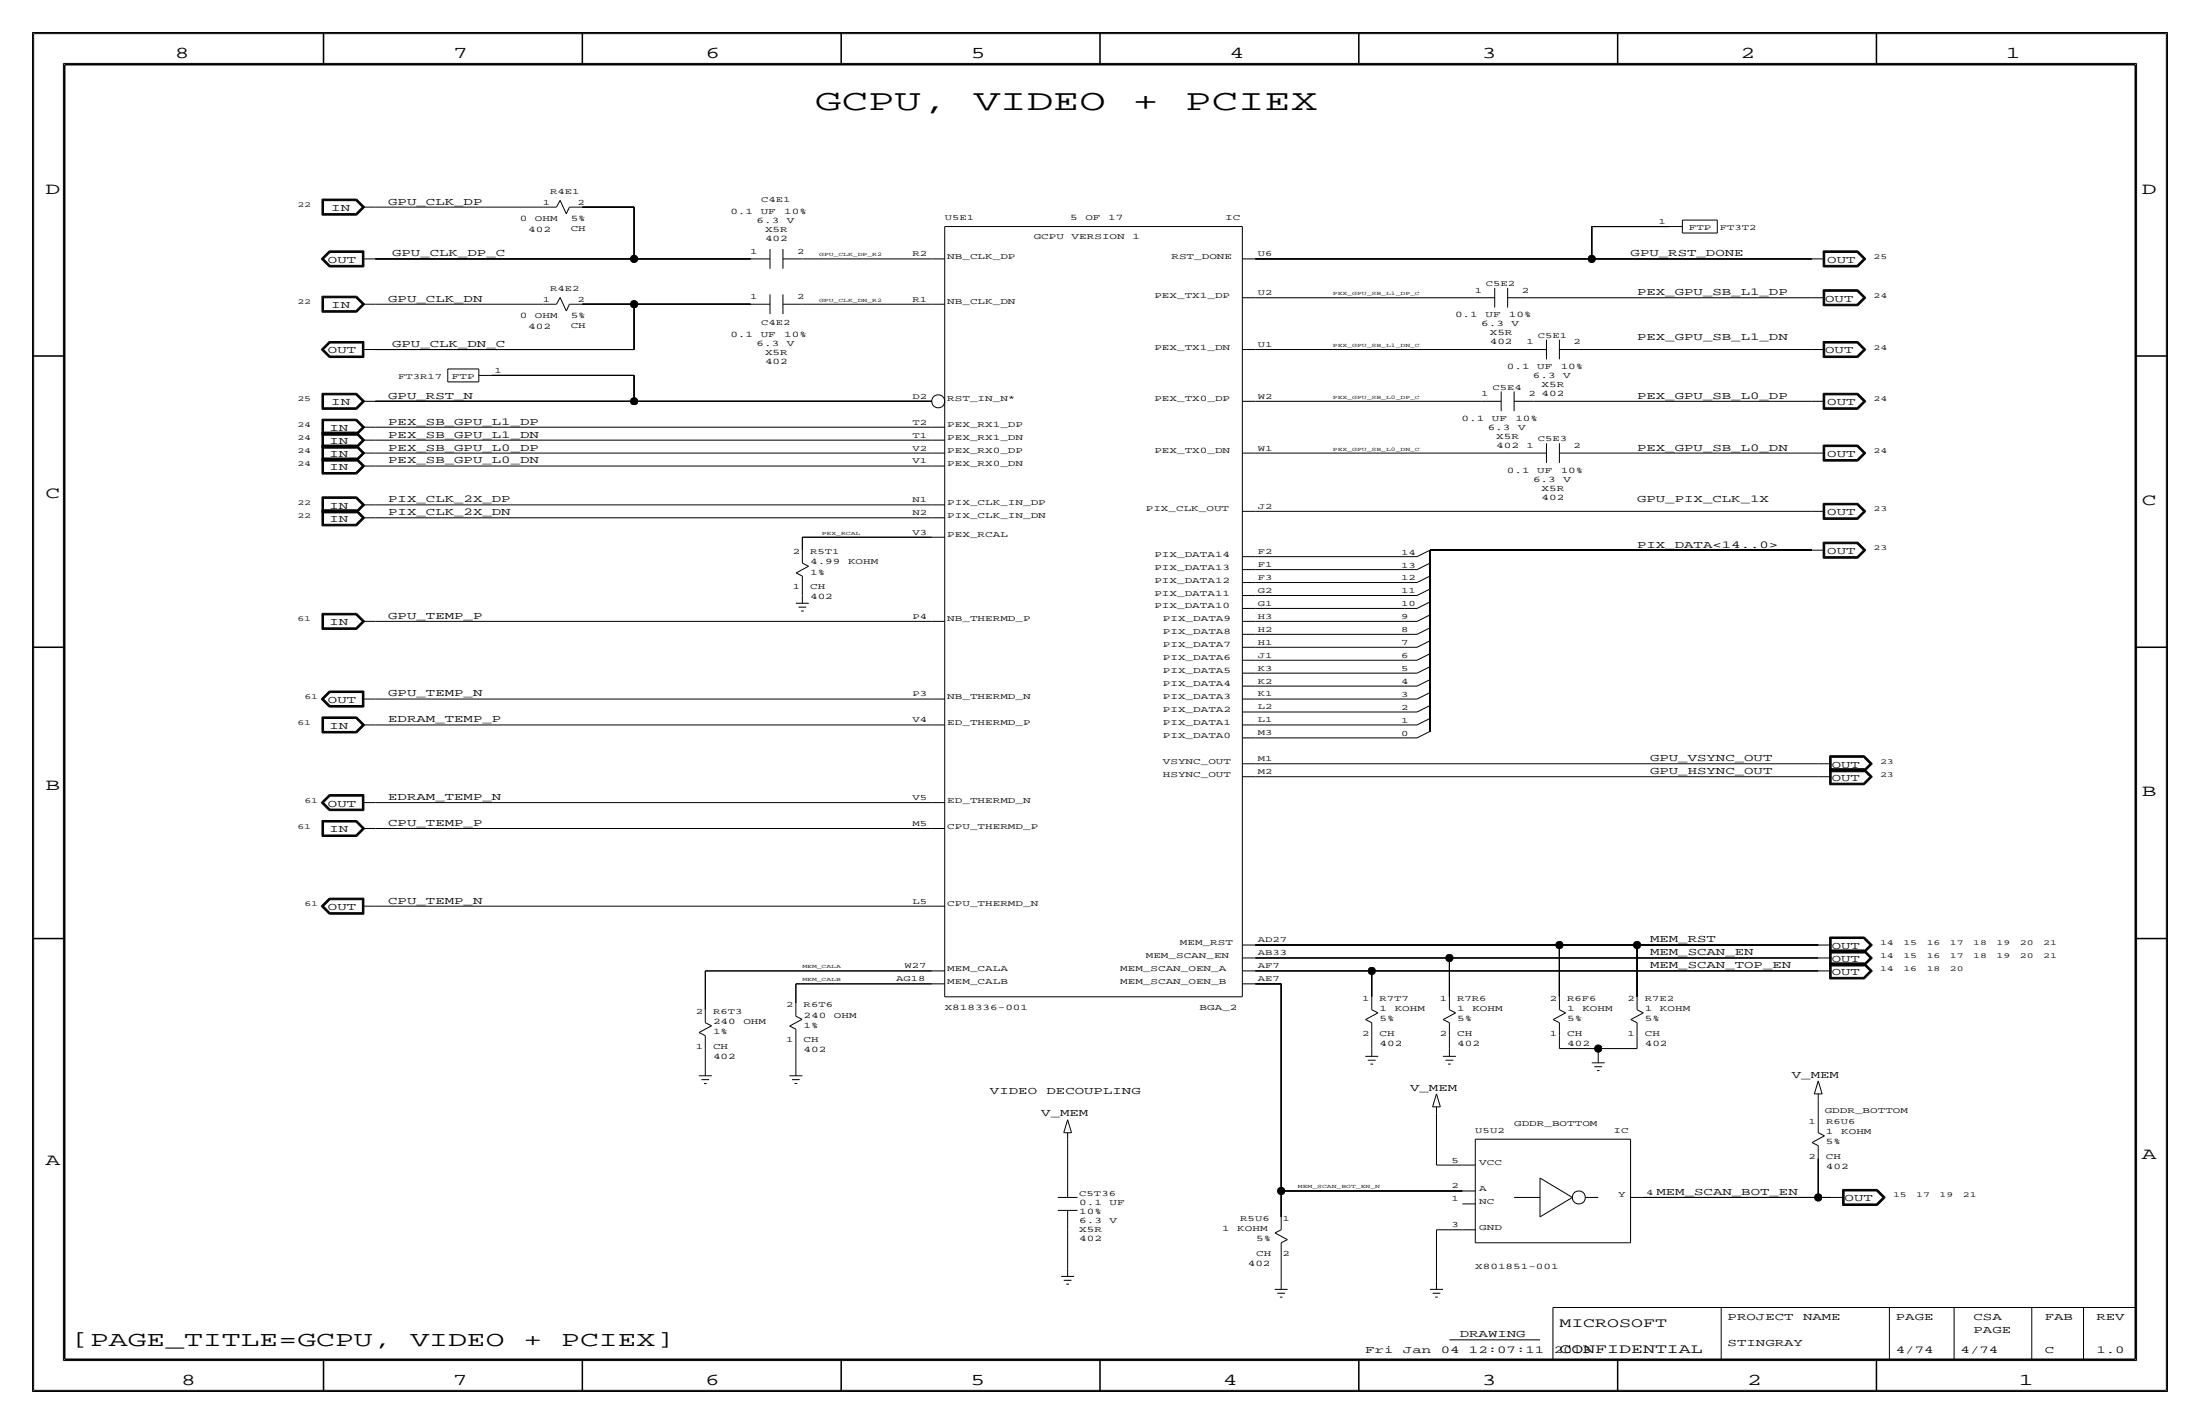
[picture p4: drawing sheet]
<svg xmlns="http://www.w3.org/2000/svg" width="432mm" height="279mm" viewBox="0 0 432 279" stroke-linecap="round" stroke-linejoin="round" font-family="sans-serif">
<!-- layer: Nets -->
<g fill="none" stroke="#000" stroke-width=".2">
<path d="M73.7 40.6h33zM73.7 59.7h33zM73.7 50.8h50.8zM114.3 40.6h10.2zM114.3 59.7h10.2zM124.5 50.8h22.8zM124.5 40.6v10.2zM124.5 59.7v8.9zM124.5 59.7h22.8zM157.5 59.7h25.4zM157.5 50.8h25.4zM246.4 50.8h66z"/>
<path d="M246.4 58.4h43.2zM299.7 58.4h55.9zM312.4 44.4v6.4zM312.4 44.4h15.3zM312.4 50.8h43.2zM73.7 68.6h50.8zM73.7 78.7h50.8zM96.5 73.7h28zM124.5 73.7v5zM124.5 78.7h58.4zM246.4 68.6h53.3zM246.4 78.7h44.4z"/>
<path d="M301 78.7h54.6zM309.9 68.6h45.7zM73.7 99.1h109.2zM73.7 86.4h109.2zM73.7 83.8h109.2zM73.7 88.9h109.2zM73.7 91.4h109.2zM246.4 88.9h53.3zM309.9 88.9h45.7zM73.7 101.6h109.2zM157.5 105.4h25.4zM157.5 105.4v2.5z"/>
<path d="M157.5 115.6v1.2zM246.4 100.3h109.2zM246.4 119.4h29.2zM246.4 111.8h29.2zM246.4 114.3h29.2zM246.4 116.8h29.2zM246.4 109.2h29.2zM73.7 137.2h109.2zM73.7 121.9h109.2zM246.4 139.7h29.2zM246.4 132.1h29.2zM246.4 134.6h29.2z"/>
<path d="M246.4 137.2h29.2zM246.4 121.9h29.2zM246.4 124.5h29.2zM246.4 127h29.2zM246.4 129.5h29.2zM73.7 142.2h109.2zM73.7 157.5h109.2zM246.4 149.9h110.5zM246.4 152.4h110.5zM246.4 142.2h29.2zM246.4 144.8h29.2zM73.7 177.8h109.2z"/>
<path d="M73.7 162.6h109.2zM138.4 190.5v7.6zM138.4 190.5h44.5zM156.2 193v3.8zM156.2 193h26.7zM246.4 185.4h59.7zM246.4 193h5.1zM246.4 188h38.1zM246.4 190.5h22.8zM251.5 193v40.7zM269.2 190.5v5.1zM269.2 190.5h87.7z"/>
<path d="M284.5 188h72.4zM284.5 188v7.6zM306.1 185.4h15.2zM306.1 185.4v10.2zM321.3 185.4h35.6zM321.3 185.4v10.2zM138.4 205.7v3.8zM156.2 204.5v5.1zM269.2 203.2v2.5zM281.9 218.4v10.2zM284.5 203.2v2.5zM306.1 203.2v2.5z"/>
<path d="M306.1 205.7h7.6zM313.7 205.7h7.6zM313.7 205.7v1.3zM321.3 203.2v2.5zM356.9 215.9v3.8zM209.5 223.5v7.6zM251.5 233.7h35.5zM251.5 233.7v5.1zM281.9 228.6h5.1zM322.6 234.9h34.3zM356.9 227.3v7.6zM356.9 234.9h2.5z"/>
<path d="M209.5 241.3v7.6zM251.5 246.4v5.1zM281.9 241.3v10.2zM281.9 241.3h5.1z"/>
</g>
<g fill="none" stroke="#000" stroke-width=".3">
<path d="M280.7 107.9h74.9zM280.7 107.9v2.6zM280.7 110.5v2.5zM280.7 113v2.6zM280.7 115.6v2.5zM280.7 118.1v2.6zM280.7 120.6v2.6zM280.7 123.2v2.5zM280.7 125.7v2.6zM280.7 128.3v2.5zM280.7 130.8v2.5zM280.7 133.3v2.6z"/>
<path d="M280.7 138.4v2.6zM280.7 135.9v2.5zM280.7 141v2.5z"/>
</g>
<g fill="#000" stroke="#000" stroke-width=".2">
<circle cx="124.5" cy="50.8" r=".72"/>
<circle cx="124.5" cy="59.7" r=".72"/>
<circle cx="312.4" cy="50.8" r=".72"/>
<circle cx="124.5" cy="78.7" r=".72"/>
<circle cx="269.2" cy="190.5" r=".72"/>
<circle cx="284.5" cy="188" r=".72"/>
<circle cx="306.1" cy="185.4" r=".72"/>
<circle cx="321.3" cy="185.4" r=".72"/>
<circle cx="313.7" cy="205.7" r=".72"/>
<circle cx="251.5" cy="233.7" r=".72"/>
<circle cx="356.9" cy="235" r=".72"/>
</g>
<!-- layer: Components -->
<g fill="none" stroke="#000" stroke-width=".2">
<path d="M63.2 39.1v3.1zM63.2 39.1h6.8zM63.3 39.2h6.7zM63.3 39.2v2.9zM63.4 39.3h6.5zM63.4 39.3v2.7zM63.5 39.4h6.3zM63.5 39.4v2.5zM69.9 39.4l1.2 1.2zM69.9 39.3l1.4 1.3zM70 39.2l1.4 1.4zM70 39.1l1.6 1.5z"/>
<path d="M109.9 39.3l1.3 2.7zM109.9 39.3l-.7 1.3zM63 50.8l1.6-1.6zM63 50.8l1.6 1.6zM63.2 50.8l1.5 1.5zM63.2 58.1v3.2zM63.2 42.2h6.8zM63.2 50.8l1.5-1.5zM63.2 58.1h6.8zM63.3 58.2h6.7zM63.3 58.2v3zM63.3 42.1h6.7z"/>
<path d="M63.3 50.8l1.4-1.4zM63.3 50.8l1.4 1.4zM63.4 58.3h6.5zM63.4 58.3v2.8zM63.4 42h6.5zM63.5 58.4h6.3zM63.5 58.4v2.6zM63.5 41.9h6.3zM63.5 50.8l1.3-1.3zM63.5 50.8l1.3 1.3zM64.6 49.2h6.8zM64.6 52.4h6.8z"/>
<path d="M64.7 52.3h6.6zM64.7 49.3h6.6zM64.7 49.4h6.5zM64.7 52.2h6.5zM64.8 49.5h6.3zM64.8 52.1h6.3zM69.8 41.9l1.3-1.3zM69.9 58.4l1.2 1.3zM69.9 42l1.4-1.4zM69.9 58.3l1.4 1.4zM70 42.1l1.4-1.5zM70 58.2l1.4 1.5z"/>
<path d="M70 58.1l1.6 1.6zM70 42.2l1.6-1.6zM71.1 59.7h2.6zM71.1 40.6h2.6zM71.1 50.8h2.6zM71.1 49.5v2.6zM71.2 49.4v2.8zM71.3 49.3v3zM71.4 49.2v3.2zM106.7 59.7h2.5zM106.7 40.6h2.5zM109.9 58.4l1.3 2.6z"/>
<path d="M109.9 58.4l-.7 1.3zM111.8 59.7l-.6 1.3zM111.8 40.6l-.6 1.4zM111.8 59.7h2.5zM111.8 40.6h2.5zM147.3 50.8h3.8zM147.3 59.7h3.8zM151.1 48.9v3.8zM151.1 57.8v3.8zM153.7 50.8h3.8zM153.7 48.9v3.8zM153.7 59.7h3.8z"/>
<path d="M153.7 57.8v3.8zM182.9 59.7h2.5zM182.9 50.8h2.5zM185.4 44.4h58.4zM185.4 44.4v151.2zM243.8 44.4v151.2zM243.8 58.4h2.6zM243.8 50.8h2.6zM289.6 58.4h3.8zM293.4 56.5v3.9zM295.9 58.4h3.8zM295.9 56.5v3.9z"/>
<path d="M327.7 44.4h2.5zM330.2 45.7h6.9zM330.2 43.2v2.5zM330.2 43.2h6.9zM337.1 43.2v2.5zM355.6 50.8h2.5zM355.6 58.4h2.5zM357.8 49.2h6.8zM357.8 56.8h6.8zM357.8 52.4h6.8zM357.8 49.2v3.2zM357.8 56.8v3.2z"/>
<path d="M357.8 60h6.8zM357.9 49.3v3zM357.9 52.3h6.7zM357.9 56.9v3zM357.9 59.9h6.7zM357.9 49.3h6.7zM357.9 56.9h6.7zM358 49.4v2.8zM358 52.2h6.5zM358 57v2.8zM358 59.8h6.5zM358 49.4h6.5z"/>
<path d="M358 57h6.5zM358.1 49.5h6.4zM358.1 57.2h6.4zM358.1 49.5v2.6zM358.1 52.1h6.4zM358.1 57.2v2.5zM358.1 59.7h6.4zM364.5 59.7l1.3-1.3zM364.5 49.5l1.3 1.3zM364.5 57.1l1.3 1.3zM364.5 49.4l1.4 1.4zM364.5 57l1.4 1.4z"/>
<path d="M364.5 52.2l1.4-1.4zM364.5 59.8l1.4-1.4zM364.6 52.3l1.5-1.5zM364.6 59.9l1.5-1.5zM364.6 49.3l1.5 1.5zM364.6 56.9l1.5 1.5zM364.6 49.2l1.6 1.6zM364.6 56.8l1.6 1.6zM364.6 52.4l1.6-1.6zM364.6 60l1.6-1.6zM365.8 50.8l-1.3 1.3zM63 68.6l1.6-1.6z"/>
<path d="M63 68.6l1.6 1.6zM63.2 68.6l1.5 1.5zM63.2 77.2v3.1zM63.2 61.3h6.8zM63.2 68.6l1.5-1.5zM63.2 77.2h6.8zM63.3 77.3h6.7zM63.3 77.3v2.9zM63.3 61.2h6.7zM63.3 68.6l1.4-1.4zM63.3 68.6l1.4 1.4zM63.4 77.4h6.5z"/>
<path d="M63.4 77.4v2.7zM63.4 61.1h6.5zM63.5 77.5h6.3zM63.5 77.5v2.5zM63.5 61h6.3zM63.5 68.6l1.3-1.3zM63.5 68.6l1.3 1.2zM64.6 67h6.8zM64.6 70.2h6.8zM64.7 70.1h6.6zM64.7 67.1h6.6zM64.7 67.2h6.5z"/>
<path d="M64.7 70h6.5zM64.8 67.3h6.3zM64.8 69.8h6.3zM69.8 61l1.3-1.3zM69.9 77.5l1.2 1.2zM69.9 61.1l1.4-1.4zM69.9 77.4l1.4 1.3zM70 61.2l1.4-1.5zM70 77.3l1.4 1.4zM70 77.2l1.6 1.5zM70 61.3l1.6-1.6zM71.1 78.7h2.6z"/>
<path d="M71.1 68.6h2.6zM71.1 67.3v2.5zM71.2 67.2v2.8zM71.3 67.1v3zM71.4 67v3.2zM87.9 74.9h6.1zM87.9 72.4v2.5zM87.9 72.4h6.1zM94 72.4v2.5zM94 73.7h2.5zM243.8 78.7h2.6zM243.8 68.6h2.6z"/>
<path d="M290.8 78.7h3.8zM294.6 76.8v3.9zM297.2 78.7h3.8zM297.2 76.8v3.9zM299.7 68.6h3.8zM303.5 66.6v3.9zM306.1 68.6h3.8zM306.1 66.6v3.9zM355.6 68.6h2.5zM355.6 78.7h2.5zM357.8 67h6.8zM357.8 77.2h6.8z"/>
<path d="M357.8 67v3.2zM357.8 70.2h6.8zM357.8 77.2v3.1zM357.9 67.1v3zM357.9 70.1h6.7zM357.9 77.3v2.9zM357.9 67.1h6.7zM357.9 77.3h6.7zM358 67.2v2.8zM358 70h6.5zM358 77.4v2.7zM358 67.2h6.5z"/>
<path d="M358 77.4h6.5zM358.1 67.3h6.4zM358.1 77.5h6.4zM358.1 67.3v2.5zM358.1 69.8h6.4zM358.1 77.5v2.5zM364.5 67.3l1.3 1.3zM364.5 77.5l1.3 1.2zM364.5 67.2l1.4 1.4zM364.5 77.4l1.4 1.3zM364.5 70l1.4-1.4zM364.6 70.1l1.5-1.5z"/>
<path d="M364.6 67.1l1.5 1.5zM364.6 77.3l1.5 1.4zM364.6 67l1.6 1.6zM364.6 77.2l1.6 1.5zM364.6 70.2l1.6-1.6zM365.8 68.6l-1.3 1.2zM365.8 78.7l-1.3 1.3zM63.2 89.9v3.1zM63.2 93h6.8zM63.2 87.3v3.2zM63.2 90.5h6.8zM63.2 82.2v3.2z"/>
<path d="M63.2 85.4h6.8zM63.2 84.8v3.1zM63.2 87.9h6.8zM63.2 80.3h6.8zM63.2 97.5v3.1zM63.2 89.9h6.8zM63.2 87.3h6.8zM63.2 82.2h6.8zM63.2 84.8h6.8zM63.2 97.5h6.8zM63.3 90h6.7zM63.3 87.4h6.7z"/>
<path d="M63.3 82.3h6.7zM63.3 84.9h6.7zM63.3 97.6h6.7zM63.3 90v2.9zM63.3 92.9h6.7zM63.3 87.4v3zM63.3 90.4h6.7zM63.3 82.3v3zM63.3 85.3h6.7zM63.3 84.9v2.9zM63.3 87.8h6.7zM63.3 80.2h6.7z"/>
<path d="M63.3 97.6v2.9zM63.4 90.1h6.5zM63.4 87.5h6.5zM63.4 82.4h6.5zM63.4 85h6.5zM63.4 97.7h6.5zM63.4 90.1v2.7zM63.4 92.8h6.5zM63.4 87.5v2.8zM63.4 90.3h6.5zM63.4 82.4v2.8zM63.4 85.2h6.5z"/>
<path d="M63.4 85v2.7zM63.4 87.7h6.5zM63.4 80.1h6.5zM63.4 97.7v2.7zM63.5 90.2h6.3zM63.5 90.2v2.5zM63.5 92.7h6.3zM63.5 87.6h6.3zM63.5 87.6v2.6zM63.5 82.5h6.3zM63.5 82.5v2.6zM63.5 85.1h6.3z"/>
<path d="M63.5 85.1v2.5zM63.5 80h6.3zM63.5 97.8h6.3zM63.5 97.8v2.5zM69.8 92.7l1.3-1.3zM69.8 90.2l1.3-1.3zM69.8 85.1l1.3-1.3zM69.8 87.6l1.3-1.2zM69.8 80l1.3-1.3zM69.9 90.2l1.2 1.2zM69.9 87.6l1.2 1.3zM69.9 82.5l1.2 1.3z"/>
<path d="M69.9 85.1l1.2 1.3zM69.9 97.8l1.2 1.3zM69.9 92.8l1.4-1.4zM69.9 90.3l1.4-1.4zM69.9 85.2l1.4-1.4zM69.9 87.7l1.4-1.3zM69.9 80.1l1.4-1.4zM69.9 90.1l1.4 1.3zM69.9 87.5l1.4 1.4zM69.9 82.4l1.4 1.4zM69.9 85l1.4 1.4zM69.9 97.7l1.4 1.4z"/>
<path d="M70 92.9l1.4-1.5zM70 90.4l1.4-1.5zM70 85.3l1.4-1.5zM70 87.8l1.4-1.4zM70 80.2l1.4-1.5zM70 90l1.4 1.4zM70 87.4l1.4 1.5zM70 82.3l1.4 1.5zM70 84.9l1.4 1.5zM70 97.6l1.4 1.5zM70 89.9l1.6 1.5zM70 87.3l1.6 1.6z"/>
<path d="M70 82.2l1.6 1.6zM70 84.8l1.6 1.6zM70 97.5l1.6 1.6zM70 93l1.6-1.6zM70 90.5l1.6-1.6zM70 85.4l1.6-1.6zM70 87.9l1.6-1.5zM70 80.3l1.6-1.6zM71.1 91.4h2.6zM71.1 88.9h2.6zM71.1 83.8h2.6zM71.1 86.4h2.6z"/>
<path d="M71.1 99.1h2.6zM182.9 99.1h2.5zM182.9 91.4h2.5zM182.9 88.9h2.5zM182.9 86.4h2.5zM182.9 83.8h2.5zM243.8 88.9h2.6zM299.7 88.9h3.8zM303.5 87v3.8zM306.1 88.9h3.8zM306.1 87v3.8zM355.6 88.9h2.5z"/>
<path d="M357.8 98.8h6.8zM357.8 87.3h6.8zM357.8 98.8v3.1zM357.8 90.5h6.8zM357.8 87.3v3.2zM357.8 80.3h6.8zM357.9 98.9v2.9zM357.9 87.4v3zM357.9 90.4h6.7zM357.9 80.2h6.7zM357.9 98.9h6.7zM357.9 87.4h6.7z"/>
<path d="M358 99v2.7zM358 87.5v2.8zM358 90.3h6.5zM358 80.1h6.5zM358 99h6.5zM358 87.5h6.5zM358.1 99.1h6.4zM358.1 87.6h6.4zM358.1 99.1v2.5zM358.1 87.6v2.6zM358.1 90.2h6.4zM358.1 80h6.4z"/>
<path d="M364.5 99.1l1.3 1.2zM364.5 87.6l1.3 1.3zM364.5 99l1.4 1.3zM364.5 87.5l1.4 1.4zM364.5 90.3l1.4-1.4zM364.5 80.1l1.4-1.4zM364.6 90.4l1.5-1.5zM364.6 80.2l1.5-1.5zM364.6 98.9l1.5 1.4zM364.6 87.4l1.5 1.5zM364.6 98.8l1.6 1.5zM364.6 87.3l1.6 1.6z"/>
<path d="M364.6 90.5l1.6-1.6zM364.6 80.3l1.6-1.6zM365.8 88.9l-1.3 1.3zM63.2 100v3.2zM63.2 103.2h6.8zM63.2 100.6h6.8zM63.2 100h6.8zM63.3 100.1h6.7zM63.3 100.1v3zM63.3 103.1h6.7zM63.3 100.5h6.7zM63.4 100.2h6.5z"/>
<path d="M63.4 100.2v2.8zM63.4 103h6.5zM63.4 100.4h6.5zM63.5 100.3h6.3zM63.5 100.3v2.6zM63.5 102.9h6.3zM69.8 102.9l1.3-1.3zM69.8 100.3l1.3-1.2zM69.9 100.3l1.2 1.3zM69.9 103l1.4-1.4zM69.9 100.4l1.4-1.3zM69.9 100.2l1.4 1.4z"/>
<path d="M70 103.1l1.4-1.5zM70 100.5l1.4-1.4zM70 100.1l1.4 1.5zM70 100l1.6 1.6zM70 103.2l1.6-1.6zM70 100.6l1.6-1.5zM71.1 101.6h2.6zM156.2 118.4h2.6zM156.3 112.4l2.4-1.3zM156.3 112.4l1.2 .6zM156.7 119.1h1.5zM157.2 119.9h.5z"/>
<path d="M157.5 116.8v1.6zM157.5 107.9v2.6zM157.5 113v2.6zM157.5 110.5l1.2 .6zM182.9 105.4h2.5zM182.9 101.6h2.5zM243.8 119.4h2.6zM243.8 116.8h2.6zM243.8 114.3h2.6zM243.8 111.8h2.6zM243.8 109.2h2.6zM243.8 100.3h2.6z"/>
<path d="M275.6 119.4h2.5zM275.6 114.3h2.5zM275.6 116.8h2.5zM275.6 109.2h2.5zM275.6 111.8h2.5zM278.1 119.4l2.6-1.3zM278.1 114.3l2.6-1.3zM278.1 116.8l2.6-1.2zM278.1 109.2l2.6-1.2zM278.1 111.8l2.6-1.3zM355.6 107.9h2.5zM355.6 100.3h2.5z"/>
<path d="M357.8 106.4h6.8zM357.8 109.5h6.8zM357.8 106.4v3.1zM357.8 101.9h6.8zM357.9 106.5v2.9zM357.9 109.4h6.7zM357.9 101.8h6.7zM357.9 106.5h6.7zM358 106.6v2.7zM358 109.3h6.5zM358 101.7h6.5zM358 106.6h6.5z"/>
<path d="M358.1 106.7h6.4zM358.1 106.7v2.5zM358.1 109.2h6.4zM358.1 101.6h6.4zM364.5 106.7l1.3 1.2zM364.5 106.6l1.4 1.3zM364.5 109.3l1.4-1.3zM364.5 101.7l1.4-1.4zM364.6 109.4l1.5-1.5zM364.6 101.8l1.5-1.5zM364.6 106.5l1.5 1.4zM364.6 106.4l1.6 1.5z"/>
<path d="M364.6 109.5l1.6-1.6zM364.6 101.9l1.6-1.6zM365.8 108l-1.3 1.2zM365.8 100.3l-1.3 1.3zM63 137.2l1.6-1.6zM63 137.2l1.6 1.5zM63.2 137.2l1.5 1.4zM63.2 137.2l1.5-1.5zM63.2 120.3v3.2zM63.2 123.5h6.8zM63.2 120.3h6.8zM63.3 120.4h6.7z"/>
<path d="M63.3 120.4v3zM63.3 123.4h6.7zM63.3 137.2l1.4-1.4zM63.3 137.2l1.4 1.3zM63.4 120.5h6.5zM63.4 120.5v2.8zM63.4 123.3h6.5zM63.5 137.2l1.3-1.3zM63.5 120.7h6.3zM63.5 120.7v2.5zM63.5 123.2h6.3zM63.5 137.2l1.3 1.2z"/>
<path d="M64.6 135.6h6.8zM64.6 138.7h6.8zM64.7 138.6h6.6zM64.7 135.7h6.6zM64.7 135.8h6.5zM64.7 138.5h6.5zM64.8 135.9h6.3zM64.8 138.4h6.3zM69.8 123.2l1.3-1.3zM69.9 120.7l1.2 1.2zM69.9 123.3l1.4-1.4zM69.9 120.5l1.4 1.4z"/>
<path d="M70 123.4l1.4-1.5zM70 120.4l1.4 1.5zM70 120.3l1.6 1.6zM70 123.5l1.6-1.6zM71.1 137.2h2.6zM71.1 121.9h2.6zM71.1 135.9v2.5zM71.2 135.8v2.7zM71.3 135.7v2.9zM71.4 135.6v3.1zM182.9 121.9h2.5zM182.9 137.2h2.5z"/>
<path d="M243.8 139.7h2.6zM243.8 137.2h2.6zM243.8 132.1h2.6zM243.8 134.6h2.6zM243.8 129.5h2.6zM243.8 127h2.6zM243.8 124.5h2.6zM243.8 121.9h2.6zM275.6 139.7h2.5zM275.6 137.2h2.5zM275.6 134.6h2.5zM275.6 129.5h2.5z"/>
<path d="M275.6 132.1h2.5zM275.6 127h2.5zM275.6 124.5h2.5zM275.6 121.9h2.5zM278.1 139.7l2.6-1.3zM278.1 137.2l2.6-1.3zM278.1 134.6l2.6-1.2zM278.1 129.5l2.6-1.2zM278.1 132.1l2.6-1.3zM278.1 127l2.6-1.3zM278.1 124.5l2.6-1.3zM278.1 121.9l2.6-1.2z"/>
<path d="M63 157.5l1.6-1.6zM63 157.5l1.6 1.6zM63.2 157.5l1.5 1.5zM63.2 157.5l1.5-1.5zM63.2 140.7v3.1zM63.2 143.8h6.8zM63.2 140.7h6.8zM63.3 140.8h6.7zM63.3 140.8v2.9zM63.3 143.7h6.7zM63.3 157.5l1.4-1.4zM63.3 157.5l1.4 1.4z"/>
<path d="M63.4 140.9h6.5zM63.4 140.9v2.7zM63.4 143.6h6.5zM63.5 157.5l1.3-1.3zM63.5 141h6.3zM63.5 141v2.5zM63.5 143.5h6.3zM63.5 157.5l1.3 1.3zM64.6 155.9h6.8zM64.6 159.1h6.8zM64.7 159h6.6zM64.7 156h6.6z"/>
<path d="M64.7 156.1h6.5zM64.7 158.9h6.5zM64.8 156.2h6.3zM64.8 158.8h6.3zM69.8 143.5l1.3-1.3zM69.9 141l1.2 1.2zM69.9 143.6l1.4-1.4zM69.9 140.9l1.4 1.3zM70 143.7l1.4-1.5zM70 140.8l1.4 1.4zM70 140.7l1.6 1.5zM70 143.8l1.6-1.6z"/>
<path d="M71.1 157.5h2.6zM71.1 142.2h2.6zM71.1 156.2v2.6zM71.2 156.1v2.8zM71.3 156v3zM71.4 155.9v3.2zM182.9 157.5h2.5zM182.9 142.2h2.5zM243.8 152.4h2.6zM243.8 149.9h2.6zM243.8 144.8h2.6zM243.8 142.2h2.6z"/>
<path d="M275.6 142.2h2.5zM275.6 144.8h2.5zM278.1 142.2l2.6-1.2zM278.1 144.8l2.6-1.3zM356.9 152.4h2.5zM356.9 149.9h2.5zM359.1 150.8h6.8zM359.1 148.3h6.8zM359.1 150.8v3.2zM359.1 154h6.8zM359.1 148.3v3.1zM359.1 151.4h6.8z"/>
<path d="M359.2 150.9v3zM359.2 153.9h6.7zM359.2 148.4v2.9zM359.2 151.3h6.7zM359.2 150.9h6.7zM359.2 148.4h6.7zM359.3 151v2.8zM359.3 153.8h6.5zM359.3 148.5v2.7zM359.3 151.2h6.5zM359.3 151h6.5zM359.3 148.5h6.5z"/>
<path d="M359.4 151.1v2.6zM359.4 153.7h6.4zM359.4 148.6v2.5zM359.4 151.1h6.4zM359.4 148.6h6.4zM365.8 151.1l1.2 1.3zM365.8 148.6l1.2 1.3zM365.8 151.1l1.2-1.2zM365.8 153.8l1.4-1.4zM365.8 151.2l1.4-1.3zM365.8 151l1.4 1.4zM365.8 148.5l1.4 1.4z"/>
<path d="M365.9 153.9l1.4-1.5zM365.9 151.3l1.4-1.4zM365.9 150.9l1.4 1.5zM365.9 148.4l1.4 1.5zM365.9 154l1.6-1.6zM365.9 151.4l1.6-1.5zM365.9 150.8l1.6 1.6zM365.9 148.3l1.6 1.6zM367 152.4l-1.2 1.3zM63 177.8l1.6 1.6zM63.2 177.8l1.5 1.5zM63.2 161v3.1z"/>
<path d="M63.2 164.1h6.8zM63.2 177.8l1.5-1.5zM63.2 161h6.8zM63.3 161.1h6.7zM63.3 161.1v2.9zM63.3 164h6.7zM63.3 177.8l1.4-1.4zM63.3 177.8l1.4 1.4zM63.4 161.2h6.5zM63.4 161.2v2.7zM63.4 163.9h6.5zM63.5 161.3h6.3z"/>
<path d="M63.5 161.3v2.5zM63.5 163.8h6.3zM63.5 177.8l1.3 1.3zM64.6 176.2l-1.6 1.6zM64.6 176.2h6.8zM64.6 179.4h6.8zM64.7 179.3h6.6zM64.7 176.3h6.6zM64.7 176.4h6.5zM64.7 179.2h6.5zM64.8 176.5l-1.3 1.3zM64.8 176.5h6.3z"/>
<path d="M64.8 179.1h6.3zM69.8 163.8l1.3-1.2zM69.9 161.3l1.2 1.3zM69.9 163.9l1.4-1.3zM69.9 161.2l1.4 1.4zM70 164l1.4-1.4zM70 161.1l1.4 1.5zM70 161l1.6 1.6zM70 164.1l1.6-1.5zM71.1 162.6h2.6zM71.1 177.8h2.6zM71.1 176.5v2.6z"/>
<path d="M71.2 176.4v2.8zM71.3 176.3v3zM71.4 176.2v3.2zM182.9 162.6h2.5zM182.9 177.8h2.5zM138.4 198.1v2.6zM156.2 196.8v2.6zM156.2 199.4l1.2 .6zM182.9 190.5h2.5zM182.9 193h2.5zM185.4 195.6h58.4zM243.8 193h2.6z"/>
<path d="M243.8 190.5h2.6zM243.8 188h2.6zM243.8 185.4h2.6zM269.2 195.6v2.5zM269.2 198.1l1.3 .6zM284.5 195.6v2.5zM284.5 198.1l1.2 .6zM306.1 195.6v2.5zM306.1 198.1l1.2 .6zM321.3 195.6v2.5zM321.3 198.1l1.2 .6zM356.9 190.5h2.5z"/>
<path d="M356.9 188h2.5zM356.9 185.4h2.5zM359.1 188.9h6.8zM359.1 186.4h6.8zM359.1 183.8h6.8zM359.1 188.9v3.2zM359.1 192.1h6.8zM359.1 186.4v3.1zM359.1 189.5h6.8zM359.1 183.8v3.2zM359.1 187h6.8zM359.2 189v3z"/>
<path d="M359.2 192h6.7zM359.2 186.5v2.9zM359.2 189.4h6.7zM359.2 183.9v3zM359.2 186.9h6.7zM359.2 189h6.7zM359.2 186.5h6.7zM359.2 183.9h6.7zM359.3 189.1v2.8zM359.3 191.9h6.5zM359.3 186.6v2.7zM359.3 189.3h6.5z"/>
<path d="M359.3 184v2.8zM359.3 186.8h6.5zM359.3 189.1h6.5zM359.3 186.6h6.5zM359.3 184h6.5zM359.4 189.2v2.6zM359.4 191.8h6.4zM359.4 186.7v2.5zM359.4 189.2h6.4zM359.4 184.1v2.6zM359.4 186.7h6.4zM359.4 184.1h6.4z"/>
<path d="M365.8 189.2l1.2 1.3zM365.8 186.7l1.2 1.3zM365.8 184.2l1.2 1.2zM365.8 191.8l1.2-1.3zM365.8 189.2l1.2-1.2zM365.8 191.9l1.4-1.4zM365.8 189.3l1.4-1.3zM365.8 186.8l1.4-1.4zM365.8 189.1l1.4 1.4zM365.8 186.6l1.4 1.4zM365.8 184l1.4 1.4zM365.9 192l1.4-1.5z"/>
<path d="M365.9 189.4l1.4-1.4zM365.9 186.9l1.4-1.5zM365.9 189l1.4 1.5zM365.9 186.5l1.4 1.5zM365.9 183.9l1.4 1.5zM365.9 192.1l1.6-1.6zM365.9 189.5l1.6-1.5zM365.9 187l1.6-1.6zM365.9 188.9l1.6 1.6zM365.9 186.4l1.6 1.6zM365.9 183.8l1.6 1.6zM367 185.4l-1.2 1.3z"/>
<path d="M137.2 211.1h2.5zM137.2 202.6l2.4-1.3zM137.2 202.6l1.2 .6zM137.7 211.8h1.5zM138.2 212.6h.5zM138.4 209.5v1.6zM138.4 203.2v2.5zM138.4 200.7l1.2 .6zM154.9 211.1h2.6zM155 201.3l2.4-1.3zM155 201.3l1.2 .6zM155.4 211.8h1.6z"/>
<path d="M156 212.6h.5zM156.2 209.5v1.6zM156.2 201.9v2.6zM209.5 219.7l-.7 2.5zM209.5 219.7l.8 2.6zM268 207.3h2.5zM268 200.1l2.5-1.4zM268 200.1l1.2 .6zM268.5 208h1.5zM269 208.8h.5zM269.2 205.7v1.6zM269.2 200.7v2.5z"/>
<path d="M281.2 217.2h1.5zM281.9 214.6l-.7 2.6zM281.9 217.2v1.2zM281.9 214.6l.8 2.6zM283.2 207.3h2.5zM283.3 200.1l1.2 .6zM283.3 200.1l2.4-1.4zM283.7 208h1.5zM284.2 208.8h.5zM284.5 205.7v1.6zM284.5 200.7v2.5zM304.9 200.1l1.2 .6z"/>
<path d="M304.9 200.1l2.4-1.4zM306.1 200.7v2.5zM312.4 208.5h2.6zM312.9 209.3h1.6zM313.4 210.1h.5zM313.7 207v1.5zM320.1 200.1l2.4-1.4zM320.1 200.1l1.2 .6zM321.3 200.7v2.5zM356.1 214.6h1.5zM356.9 214.6v1.3zM356.9 212.1l.7 2.5z"/>
<path d="M356.9 219.7v2.5zM356.9 212.1l-.8 2.5zM207.6 234.9h3.9zM207.6 237.5h3.9zM208.8 222.2h1.5zM209.5 222.2v1.3zM209.5 231.1v3.8zM209.5 237.5v3.8zM251.5 238.8v2.5zM287 236.2h2.6zM287 233.7h2.6zM287 228.6h2.6z"/>
<path d="M289.6 223.5v20.3zM289.6 223.5h30.4zM297.2 234.9h5.1zM302.3 231.1l6.3 3.8zM302.3 231.1v7.7zM302.3 238.8l6.3-3.8zM311.2 234.9h2.5zM320 223.5v20.3zM320 234.9h2.6zM355.7 224.2l1.2 .6zM355.7 224.2l2.4-1.3zM356.9 224.8v2.5z"/>
<path d="M356.9 222.2l1.2 .7zM359.4 234.9h2.5zM361.6 233.4v3.1zM361.6 236.5h6.9zM361.6 233.4h6.9zM361.7 233.5v2.9zM361.7 236.4h6.7zM361.7 233.5h6.7zM361.8 233.6v2.7zM361.8 236.3h6.6zM361.8 233.6h6.6zM361.9 233.7h6.4z"/>
<path d="M361.9 233.7v2.5zM361.9 236.2h6.4zM368.3 233.7l1.3 1.2zM368.3 236.2l1.3-1.2zM368.4 233.6l1.3 1.3zM368.4 236.3l1.3-1.3zM368.4 236.4l1.5-1.5zM368.4 233.5l1.5 1.4zM368.5 233.4l1.5 1.5zM368.5 236.5l1.5-1.5zM208.3 250.4h2.5zM208.8 251.2h1.5z"/>
<path d="M209.3 252h.5zM209.5 248.9v1.5zM250.2 253h2.5zM250.2 241.9l1.3-.6zM250.2 241.9l2.5 1.3zM250.7 253.7h1.5zM251.2 254.5h.5zM251.5 243.8l1.2-.6zM251.5 251.5v1.5zM251.5 243.8v2.6zM280.7 253h2.5zM281.2 253.7h1.5z"/>
<path d="M281.7 254.5h.5zM281.9 251.5v1.5zM287 241.3h2.6zM289.6 243.8h30.4zM284.5 262.9h17.8z"/>
<circle cx="184.1" cy="78.8" r="1.28"/>
<circle cx="309.9" cy="235" r="1.28"/>
</g>
<!-- layer: Page Border and Title Block -->
<g fill="none" stroke="#000" stroke-width=".3">
<path d="M6.3 6.3v266.7zM6.4 6.3h419zM12.7 12.7h406.4zM12.7 12.7v254zM63.5 6.3v6.4zM114.3 6.3v6.4zM165.1 6.3v6.4zM215.9 6.3v6.4zM266.7 6.3v6.4zM317.5 6.3v6.4zM368.3 6.3v6.4zM419.1 12.7v254z"/>
<path d="M425.4 6.3v266.7zM6.3 69.8h6.4zM419.1 69.8h6.3zM6.3 127h6.4zM419.1 127h6.3zM6.3 184.1h6.4zM419.1 184.1h6.3zM6.4 273h419zM12.7 266.7h406.4zM63.5 266.7v6.3zM114.3 266.7v6.3zM165.1 266.7v6.3z"/>
<path d="M215.9 266.7v6.3zM266.7 266.7v6.3zM317.5 266.7v6.3zM368.3 266.7v6.3z"/>
</g>
<g fill="none" stroke="#000" stroke-width=".2">
<path d="M6.6 6.6h418.6zM6.6 6.6v266.2zM12.4 12.4v254.6zM12.4 12.4h407zM419.4 12.4v254.6zM425.2 6.6v266.2zM304.8 256.5v10.2zM304.8 256.5h114.3zM337.8 256.5v10.2zM370.8 256.5v10.2zM383.5 256.5v10.2zM398.8 256.5v10.2z"/>
<path d="M408.9 256.5v10.2zM6.6 272.8h418.6zM12.4 267h407z"/>
</g>
<g font-size="5.8">
<text x="160" y="21.6">GCPU,</text>
<text x="191.1" y="21.6">VIDEO</text>
<text x="222.3" y="21.6">+</text>
<text x="232.6" y="21.6">PCIEX</text>
</g>
<g font-size="4.2">
<text x="14" y="264.2">[PAGE_TITLE=GCPU,</text>
<text x="80.6" y="264.2">VIDEO</text>
<text x="102.7" y="264.2">+</text>
<text x="110.1" y="264.2">PCIEX]</text>
</g>
<g font-size="3.3">
<text x="34.3" y="11.4">8</text>
<text x="88.9" y="11.4">7</text>
<text x="138.5" y="11.4">6</text>
<text x="190.5" y="11.4">5</text>
<text x="241.3" y="11.4">4</text>
<text x="290.8" y="11.4">3</text>
<text x="341.6" y="11.4">2</text>
<text x="393.7" y="11.4">1</text>
<text x="8.9" y="38.1">D</text>
<text x="420.4" y="38.1">D</text>
<text x="8.9" y="97.8">C</text>
<text x="420.4" y="99.1">C</text>
<text x="8.9" y="154.9">B</text>
<text x="420.4" y="156.2">B</text>
<text x="420.4" y="227.3">A</text>
<text x="8.9" y="228.6">A</text>
<text x="35.6" y="271.8">8</text>
<text x="88.9" y="271.8">7</text>
<text x="138.4" y="271.8">6</text>
<text x="190.5" y="271.8">5</text>
<text x="240" y="271.8">4</text>
<text x="290.8" y="271.8">3</text>
<text x="342.9" y="271.8">2</text>
<text x="396.2" y="271.8">1</text>
</g>
<g font-size="2.6">
<text x="306.1" y="260.4">MICROSOFT</text>
<text x="306.1" y="265.4">CONFIDENTIAL</text>
</g>
<g font-size="2.1">
<text x="65" y="41.4">IN</text>
<text x="76.2" y="40.1">GPU_CLK_DP</text>
<text x="64.4" y="51.6">OUT</text>
<text x="77" y="50.3">GPU_CLK_DP_C</text>
<text x="320" y="50.3">GPU_RST_DONE</text>
<text x="358.6" y="51.6">OUT</text>
<text x="76.2" y="59.2">GPU_CLK_DN</text>
<text x="321.3" y="57.9">PEX_GPU_SB_L1_DP</text>
<text x="358.2" y="59.2">OUT</text>
<text x="65" y="60.5">IN</text>
<text x="64.4" y="69.3">OUT</text>
<text x="77" y="68.1">GPU_CLK_DN_C</text>
<text x="321.3" y="66.8">PEX_GPU_SB_L1_DN</text>
<text x="358.2" y="69.3">OUT</text>
<text x="65" y="79.5">IN</text>
<text x="76.2" y="78.2">GPU_RST_N</text>
<text x="76.2" y="83.3">PEX_SB_GPU_L1_DP</text>
<text x="321.3" y="78.2">PEX_GPU_SB_L0_DP</text>
<text x="358.6" y="79.5">OUT</text>
<text x="64.7" y="89.7">IN</text>
<text x="64.7" y="84.6">IN</text>
<text x="64.7" y="87.1">IN</text>
<text x="76.2" y="85.9">PEX_SB_GPU_L1_DN</text>
<text x="76.2" y="88.4">PEX_SB_GPU_L0_DP</text>
<text x="321.3" y="88.4">PEX_GPU_SB_L0_DN</text>
<text x="358.6" y="89.7">OUT</text>
<text x="64.7" y="92.2">IN</text>
<text x="76.2" y="90.9">PEX_SB_GPU_L0_DN</text>
<text x="64.7" y="99.8">IN</text>
<text x="76.2" y="98.6">PIX_CLK_2X_DP</text>
<text x="76.2" y="101.1">PIX_CLK_2X_DN</text>
<text x="321.3" y="98.6">GPU_PIX_CLK_1X</text>
<text x="358.6" y="101.1">OUT</text>
<text x="64.7" y="102.4">IN</text>
<text x="321.3" y="107.4">PIX_DATA&lt;14..0&gt;</text>
<text x="358.6" y="108.7">OUT</text>
<text x="64.7" y="122.7">IN</text>
<text x="76.2" y="121.4">GPU_TEMP_P</text>
<text x="64.4" y="137.9">OUT</text>
<text x="76.2" y="136.7">GPU_TEMP_N</text>
<text x="64.7" y="143">IN</text>
<text x="76.2" y="141.7">EDRAM_TEMP_P</text>
<text x="323.9" y="149.4">GPU_VSYNC_OUT</text>
<text x="323.9" y="151.9">GPU_HSYNC_OUT</text>
<text x="359.5" y="153.2">OUT</text>
<text x="359.5" y="150.6">OUT</text>
<text x="64.4" y="158.2">OUT</text>
<text x="76.2" y="157">EDRAM_TEMP_N</text>
<text x="64.7" y="163.3">IN</text>
<text x="76.2" y="162.1">CPU_TEMP_P</text>
<text x="64.4" y="178.6">OUT</text>
<text x="76.2" y="177.3">CPU_TEMP_N</text>
<text x="323.8" y="184.9">MEM_RST</text>
<text x="323.8" y="187.5">MEM_SCAN_EN</text>
<text x="323.8" y="190">MEM_SCAN_TOP_EN</text>
<text x="359.5" y="191.3">OUT</text>
<text x="359.5" y="188.7">OUT</text>
<text x="359.5" y="186.2">OUT</text>
<text x="194.3" y="214.6">VIDEO</text>
<text x="205.4" y="214.6">DECOUPLING</text>
<text x="276.8" y="214">V_MEM</text>
<text x="351.7" y="211.4">V_MEM</text>
<text x="204.4" y="219">V_MEM</text>
<text x="325.1" y="234.4">MEM_SCAN_BOT_EN</text>
<text x="362.1" y="235.7">OUT</text>
<text x="286.5" y="262.4">DRAWING</text>
<text x="339.1" y="259.1">PROJECT</text>
<text x="353.9" y="259.1">NAME</text>
<text x="372.1" y="259.1">PAGE</text>
<text x="387.4" y="259.1">CSA</text>
<text x="387.4" y="261.6">PAGE</text>
<text x="401.3" y="259.1">FAB</text>
<text x="411.5" y="259.1">REV</text>
<text x="268" y="265.4">Fri</text>
<text x="275.4" y="265.4">Jan</text>
<text x="282.8" y="265.4">04</text>
<text x="288.3" y="265.4">12:07:11</text>
<text x="305" y="265.4">2013</text>
<text x="339.1" y="264.2">STINGRAY</text>
<text x="372.1" y="265.4">4/74</text>
<text x="384.8" y="265.4">4/74</text>
<text x="401.3" y="265.4">C</text>
<text x="411.5" y="265.4">1.0</text>
</g>
<g font-size="1.7">
<text x="143.4" y="41.9">0.1</text>
<text x="149.3" y="41.9">UF</text>
<text x="153.9" y="41.9">10%</text>
<text x="102" y="43.4">0</text>
<text x="103.7" y="45.5">402</text>
<text x="105" y="43.4">OHM</text>
<text x="112" y="45.4">CH</text>
<text x="112" y="43.4">5%</text>
<text x="148.5" y="43.7">6.3</text>
<text x="150.2" y="45.5">X5R</text>
<text x="150.2" y="47.2">402</text>
<text x="154.4" y="43.7">V</text>
<text x="202.9" y="47">GCPU</text>
<text x="210.1" y="43.2">5</text>
<text x="210.3" y="47">VERSION</text>
<text x="213" y="43.2">OF</text>
<text x="217.5" y="43.2">17</text>
<text x="222.2" y="47">1</text>
<text x="240.5" y="43.2">IC</text>
<text x="331.5" y="45.2">FTP</text>
<text x="185.9" y="50.8">NB_CLK_DP</text>
<text x="229.9" y="50.8">RST_DONE</text>
<text x="185.9" y="59.7">NB_CLK_DN</text>
<text x="226.6" y="58.4">PEX_TX1_DP</text>
<text x="102" y="62.5">0</text>
<text x="103.7" y="64.5">402</text>
<text x="105" y="62.5">OHM</text>
<text x="112" y="64.4">CH</text>
<text x="112" y="62.5">5%</text>
<text x="285.6" y="62.2">0.1</text>
<text x="290.7" y="64">6.3</text>
<text x="291.5" y="62.2">UF</text>
<text x="292.4" y="65.8">X5R</text>
<text x="296.2" y="62.2">10%</text>
<text x="296.7" y="64">V</text>
<text x="143.4" y="66">0.1</text>
<text x="148.5" y="67.8">6.3</text>
<text x="149.3" y="66">UF</text>
<text x="150.2" y="71.4">402</text>
<text x="150.2" y="69.6">X5R</text>
<text x="153.9" y="66">10%</text>
<text x="154.4" y="67.8">V</text>
<text x="226.6" y="68.6">PEX_TX1_DN</text>
<text x="292.4" y="67.6">402</text>
<text x="88.7" y="74.4">FTP</text>
<text x="295.8" y="72.4">0.1</text>
<text x="300.9" y="74.2">6.3</text>
<text x="301.7" y="72.4">UF</text>
<text x="302.6" y="75.9">X5R</text>
<text x="302.6" y="77.7">402</text>
<text x="306.3" y="72.4">10%</text>
<text x="306.8" y="74.2">V</text>
<text x="185.9" y="83.8">PEX_RX1_DP</text>
<text x="185.9" y="78.7">RST_IN_N*</text>
<text x="226.6" y="78.7">PEX_TX0_DP</text>
<text x="286.9" y="82.5">0.1</text>
<text x="292.8" y="82.5">UF</text>
<text x="297.4" y="82.5">10%</text>
<text x="185.9" y="88.9">PEX_RX0_DP</text>
<text x="185.9" y="86.4">PEX_RX1_DN</text>
<text x="226.6" y="88.9">PEX_TX0_DN</text>
<text x="292" y="84.3">6.3</text>
<text x="293.7" y="87.9">402</text>
<text x="293.7" y="86.1">X5R</text>
<text x="297.9" y="84.3">V</text>
<text x="185.9" y="91.4">PEX_RX0_DN</text>
<text x="295.8" y="92.7">0.1</text>
<text x="300.9" y="94.5">6.3</text>
<text x="301.7" y="92.7">UF</text>
<text x="306.3" y="92.7">10%</text>
<text x="306.8" y="94.5">V</text>
<text x="185.9" y="99.1">PIX_CLK_IN_DP</text>
<text x="185.9" y="101.6">PIX_CLK_IN_DN</text>
<text x="224.9" y="100.3">PIX_CLK_OUT</text>
<text x="302.6" y="98">402</text>
<text x="302.6" y="96.3">X5R</text>
<text x="185.9" y="105.4">PEX_RCAL</text>
<text x="159" y="110.7">4.99</text>
<text x="159" y="112.8">1%</text>
<text x="166.4" y="110.7">KOHM</text>
<text x="226.6" y="111.8">PIX_DATA13</text>
<text x="226.6" y="109.2">PIX_DATA14</text>
<text x="159" y="117.6">402</text>
<text x="159" y="115.6">CH</text>
<text x="226.6" y="119.4">PIX_DATA10</text>
<text x="226.6" y="116.8">PIX_DATA11</text>
<text x="226.6" y="114.3">PIX_DATA12</text>
<text x="185.9" y="121.9">NB_THERMD_P</text>
<text x="228.2" y="124.5">PIX_DATA8</text>
<text x="228.2" y="121.9">PIX_DATA9</text>
<text x="228.2" y="129.5">PIX_DATA6</text>
<text x="228.2" y="127">PIX_DATA7</text>
<text x="185.9" y="137.2">NB_THERMD_N</text>
<text x="228.2" y="137.2">PIX_DATA3</text>
<text x="228.2" y="132.1">PIX_DATA5</text>
<text x="228.2" y="134.6">PIX_DATA4</text>
<text x="185.9" y="142.2">ED_THERMD_P</text>
<text x="228.2" y="139.7">PIX_DATA2</text>
<text x="228.2" y="142.2">PIX_DATA1</text>
<text x="228.2" y="149.9">VSYNC_OUT</text>
<text x="228.2" y="144.8">PIX_DATA0</text>
<text x="228.2" y="152.4">HSYNC_OUT</text>
<text x="185.9" y="157.5">ED_THERMD_N</text>
<text x="185.9" y="162.6">CPU_THERMD_P</text>
<text x="185.9" y="177.8">CPU_THERMD_N</text>
<text x="231.6" y="185.4">MEM_RST</text>
<text x="185.9" y="190.5">MEM_CALA</text>
<text x="219.9" y="190.5">MEM_SCAN_OEN_A</text>
<text x="224.9" y="188">MEM_SCAN_EN</text>
<text x="185.9" y="193">MEM_CALB</text>
<text x="219.9" y="193">MEM_SCAN_OEN_B</text>
<text x="140" y="202.9">1%</text>
<text x="140" y="200.9">240</text>
<text x="145.9" y="200.9">OHM</text>
<text x="157.7" y="199.6">240</text>
<text x="157.7" y="201.7">1%</text>
<text x="163.7" y="199.6">OHM</text>
<text x="185.4" y="198.1">X818336-001</text>
<text x="235.5" y="198.1">BGA_2</text>
<text x="270.8" y="203.2">CH</text>
<text x="270.8" y="200.4">5%</text>
<text x="270.8" y="198.4">1</text>
<text x="273.7" y="198.4">KOHM</text>
<text x="286" y="200.4">5%</text>
<text x="286" y="203.2">CH</text>
<text x="286" y="198.4">1</text>
<text x="289" y="198.4">KOHM</text>
<text x="307.6" y="203.2">CH</text>
<text x="307.6" y="200.4">5%</text>
<text x="307.6" y="198.4">1</text>
<text x="310.6" y="198.4">KOHM</text>
<text x="322.8" y="200.4">5%</text>
<text x="322.8" y="203.2">CH</text>
<text x="322.8" y="198.4">1</text>
<text x="325.8" y="198.4">KOHM</text>
<text x="140" y="207.8">402</text>
<text x="140" y="205.7">CH</text>
<text x="157.7" y="206.5">402</text>
<text x="157.7" y="204.5">CH</text>
<text x="270.8" y="205.2">402</text>
<text x="286" y="205.2">402</text>
<text x="307.6" y="205.2">402</text>
<text x="322.8" y="205.2">402</text>
<text x="297.2" y="221">GDDR_BOTTOM</text>
<text x="358.1" y="218.4">GDDR_BOTTOM</text>
<text x="316.7" y="222.3">IC</text>
<text x="358.4" y="227.3">CH</text>
<text x="358.4" y="222.5">1</text>
<text x="358.4" y="224.5">5%</text>
<text x="361.4" y="222.5">KOHM</text>
<text x="290.3" y="233.7">A</text>
<text x="290.3" y="228.6">VCC</text>
<text x="358.4" y="229.4">402</text>
<text x="211.8" y="238.3">10%</text>
<text x="211.8" y="236.5">0.1</text>
<text x="217.8" y="236.5">UF</text>
<text x="290.3" y="236.2">NC</text>
<text x="317.6" y="235">Y</text>
<text x="211.8" y="240">6.3</text>
<text x="211.8" y="241.8">X5R</text>
<text x="211.8" y="243.6">402</text>
<text x="217.8" y="240">V</text>
<text x="239.9" y="241.6">1</text>
<text x="242.9" y="241.6">KOHM</text>
<text x="246.6" y="243.6">5%</text>
<text x="290.3" y="241.3">GND</text>
<text x="244.9" y="248.4">402</text>
<text x="246.6" y="246.4">CH</text>
<text x="289.6" y="248.9">X801851-001</text>
</g>
<g font-size="1.6">
<text x="106.5" y="40.1">1</text>
<text x="108" y="38.1">R4E1</text>
<text x="113.3" y="40.1">2</text>
<text x="149.4" y="39.6">C4E1</text>
<text x="185.4" y="43.2">U5E1</text>
<text x="325.5" y="43.9">1</text>
<text x="337.6" y="45.2">FT3T2</text>
<text x="147.2" y="49.8">1</text>
<text x="156.5" y="49.8">2</text>
<text x="179.1" y="50.3">R2</text>
<text x="246.9" y="50.3">U6</text>
<text x="106.5" y="59.2">1</text>
<text x="108" y="57.2">R4E2</text>
<text x="113.3" y="59.2">2</text>
<text x="147.2" y="58.7">1</text>
<text x="156.5" y="58.7">2</text>
<text x="179.1" y="59.2">R1</text>
<text x="246.9" y="57.9">U2</text>
<text x="289.5" y="57.4">1</text>
<text x="291.6" y="56.1">C5E2</text>
<text x="298.7" y="57.4">2</text>
<text x="149.4" y="63.8">C4E2</text>
<text x="246.9" y="68.1">U1</text>
<text x="299.6" y="67.6">1</text>
<text x="301.8" y="66.3">C5E1</text>
<text x="308.9" y="67.6">2</text>
<text x="78.1" y="74.4">FT3R17</text>
<text x="97" y="73.2">1</text>
<text x="290.7" y="77.7">1</text>
<text x="292.9" y="76.5">C5E4</text>
<text x="300" y="77.7">2</text>
<text x="179.1" y="78.2">D2</text>
<text x="179.1" y="83.3">T2</text>
<text x="246.9" y="78.2">W2</text>
<text x="179.1" y="85.9">T1</text>
<text x="179.1" y="88.4">V2</text>
<text x="246.9" y="88.4">W1</text>
<text x="299.6" y="87.9">1</text>
<text x="301.8" y="86.6">C5E3</text>
<text x="308.9" y="87.9">2</text>
<text x="179.1" y="90.9">V1</text>
<text x="179.1" y="98.6">N1</text>
<text x="179.1" y="101.1">N2</text>
<text x="246.9" y="99.8">J2</text>
<text x="179.1" y="104.9">V3</text>
<text x="155.6" y="108.7">2</text>
<text x="159" y="108.7">R5T1</text>
<text x="246.9" y="108.7">F2</text>
<text x="246.9" y="111.3">F1</text>
<text x="246.9" y="113.8">F3</text>
<text x="275" y="113.9">12</text>
<text x="275" y="108.8">14</text>
<text x="275" y="111.4">13</text>
<text x="155.6" y="115.6">1</text>
<text x="246.9" y="116.3">G2</text>
<text x="246.9" y="118.9">G1</text>
<text x="275" y="119">10</text>
<text x="275" y="116.4">11</text>
<text x="179.1" y="121.4">P4</text>
<text x="246.9" y="121.4">H3</text>
<text x="246.9" y="124">H2</text>
<text x="275" y="124.1">8</text>
<text x="275" y="121.5">9</text>
<text x="246.9" y="126.5">H1</text>
<text x="246.9" y="129">J1</text>
<text x="246.9" y="131.6">K3</text>
<text x="275" y="129.1">6</text>
<text x="275" y="131.7">5</text>
<text x="275" y="126.6">7</text>
<text x="179.1" y="136.7">P3</text>
<text x="246.9" y="134.1">K2</text>
<text x="246.9" y="136.7">K1</text>
<text x="275" y="136.8">3</text>
<text x="275" y="134.2">4</text>
<text x="179.1" y="141.7">V4</text>
<text x="246.9" y="139.2">L2</text>
<text x="246.9" y="141.7">L1</text>
<text x="275" y="141.8">1</text>
<text x="275" y="139.3">2</text>
<text x="246.9" y="149.4">M1</text>
<text x="246.9" y="144.3">M3</text>
<text x="275" y="144.4">0</text>
<text x="246.9" y="151.9">M2</text>
<text x="179.1" y="157">V5</text>
<text x="179.1" y="162.1">M5</text>
<text x="179.1" y="177.3">L5</text>
<text x="246.9" y="184.9">AD27</text>
<text x="177.5" y="190">W27</text>
<text x="246.9" y="190">AF7</text>
<text x="246.9" y="187.5">AB33</text>
<text x="154.3" y="197.6">2</text>
<text x="157.7" y="197.6">R6T6</text>
<text x="175.9" y="192.5">AG18</text>
<text x="246.9" y="192.5">AE7</text>
<text x="267.4" y="196.3">1</text>
<text x="270.8" y="196.3">R7T7</text>
<text x="282.6" y="196.3">1</text>
<text x="286" y="196.3">R7R6</text>
<text x="304.2" y="196.3">2</text>
<text x="307.6" y="196.3">R6F6</text>
<text x="319.4" y="196.3">2</text>
<text x="322.8" y="196.3">R7E2</text>
<text x="136.6" y="198.9">2</text>
<text x="140" y="198.9">R6T3</text>
<text x="267.4" y="203.2">2</text>
<text x="282.6" y="203.2">2</text>
<text x="304.2" y="203.2">1</text>
<text x="319.4" y="203.2">1</text>
<text x="136.6" y="205.7">1</text>
<text x="154.3" y="204.5">1</text>
<text x="355" y="220.5">1</text>
<text x="358.4" y="220.5">R6U6</text>
<text x="289.6" y="222.3">U5U2</text>
<text x="355" y="227.3">2</text>
<text x="284.9" y="228.1">5</text>
<text x="284.9" y="233.2">2</text>
<text x="211.8" y="234.7">C5T36</text>
<text x="243.4" y="239.5">R5U6</text>
<text x="251.7" y="239.5">1</text>
<text x="284.9" y="235.7">1</text>
<text x="323.1" y="234.4">4</text>
<text x="284.9" y="240.8">3</text>
<text x="251.7" y="246.4">2</text>
</g>
<g font-size="1.5">
<text x="58.4" y="40.6">22</text>
<text x="367.7" y="50.8">25</text>
<text x="58.4" y="59.7">22</text>
<text x="367.7" y="58.4">24</text>
<text x="367.7" y="68.6">24</text>
<text x="58.4" y="78.7">25</text>
<text x="58.4" y="83.8">24</text>
<text x="367.7" y="78.7">24</text>
<text x="58.4" y="86.4">24</text>
<text x="58.4" y="88.9">24</text>
<text x="367.7" y="88.9">24</text>
<text x="58.4" y="91.4">24</text>
<text x="58.4" y="99.1">22</text>
<text x="58.4" y="101.6">22</text>
<text x="367.7" y="100.3">23</text>
<text x="367.7" y="108">23</text>
<text x="58.4" y="121.9">61</text>
<text x="59.7" y="137.2">61</text>
<text x="58.4" y="142.2">61</text>
<text x="369" y="149.9">23</text>
<text x="369" y="152.4">23</text>
<text x="59.7" y="157.5">61</text>
<text x="58.4" y="162.6">61</text>
<text x="59.7" y="177.8">61</text>
<text x="369" y="185.4">14</text>
<text x="373.6" y="185.4">15</text>
<text x="378.2" y="185.4">16</text>
<text x="382.7" y="185.4">17</text>
<text x="387.3" y="185.4">18</text>
<text x="391.9" y="185.4">19</text>
<text x="396.4" y="185.4">20</text>
<text x="401" y="185.4">21</text>
<text x="369" y="188">14</text>
<text x="369" y="190.5">14</text>
<text x="373.6" y="188">15</text>
<text x="373.6" y="190.5">16</text>
<text x="378.2" y="188">16</text>
<text x="378.2" y="190.5">18</text>
<text x="382.7" y="188">17</text>
<text x="382.7" y="190.5">20</text>
<text x="387.3" y="188">18</text>
<text x="391.9" y="188">19</text>
<text x="396.4" y="188">20</text>
<text x="401" y="188">21</text>
<text x="371.6" y="234.9">15</text>
<text x="376.1" y="234.9">17</text>
<text x="380.7" y="234.9">19</text>
<text x="385.3" y="234.9">21</text>
</g>
<g font-size="1.1">
<text x="160.8" y="50.3">GPU_CLK_DP_R2</text>
<text x="160.8" y="59.2">GPU_CLK_DN_R2</text>
<text x="261.6" y="57.9">PEX_GPU_SB_L1_DP_C</text>
<text x="261.6" y="68.1">PEX_GPU_SB_L1_DN_C</text>
<text x="261.6" y="78.2">PEX_GPU_SB_L0_DP_C</text>
<text x="261.6" y="88.4">PEX_GPU_SB_L0_DN_C</text>
<text x="161.3" y="104.9">PEX_RCAL</text>
<text x="157.5" y="190">MEM_CALA</text>
<text x="157.5" y="192.5">MEM_CALB</text>
<text x="254.8" y="233.2">MEM_SCAN_BOT_EN_N</text>
</g>
</svg>
